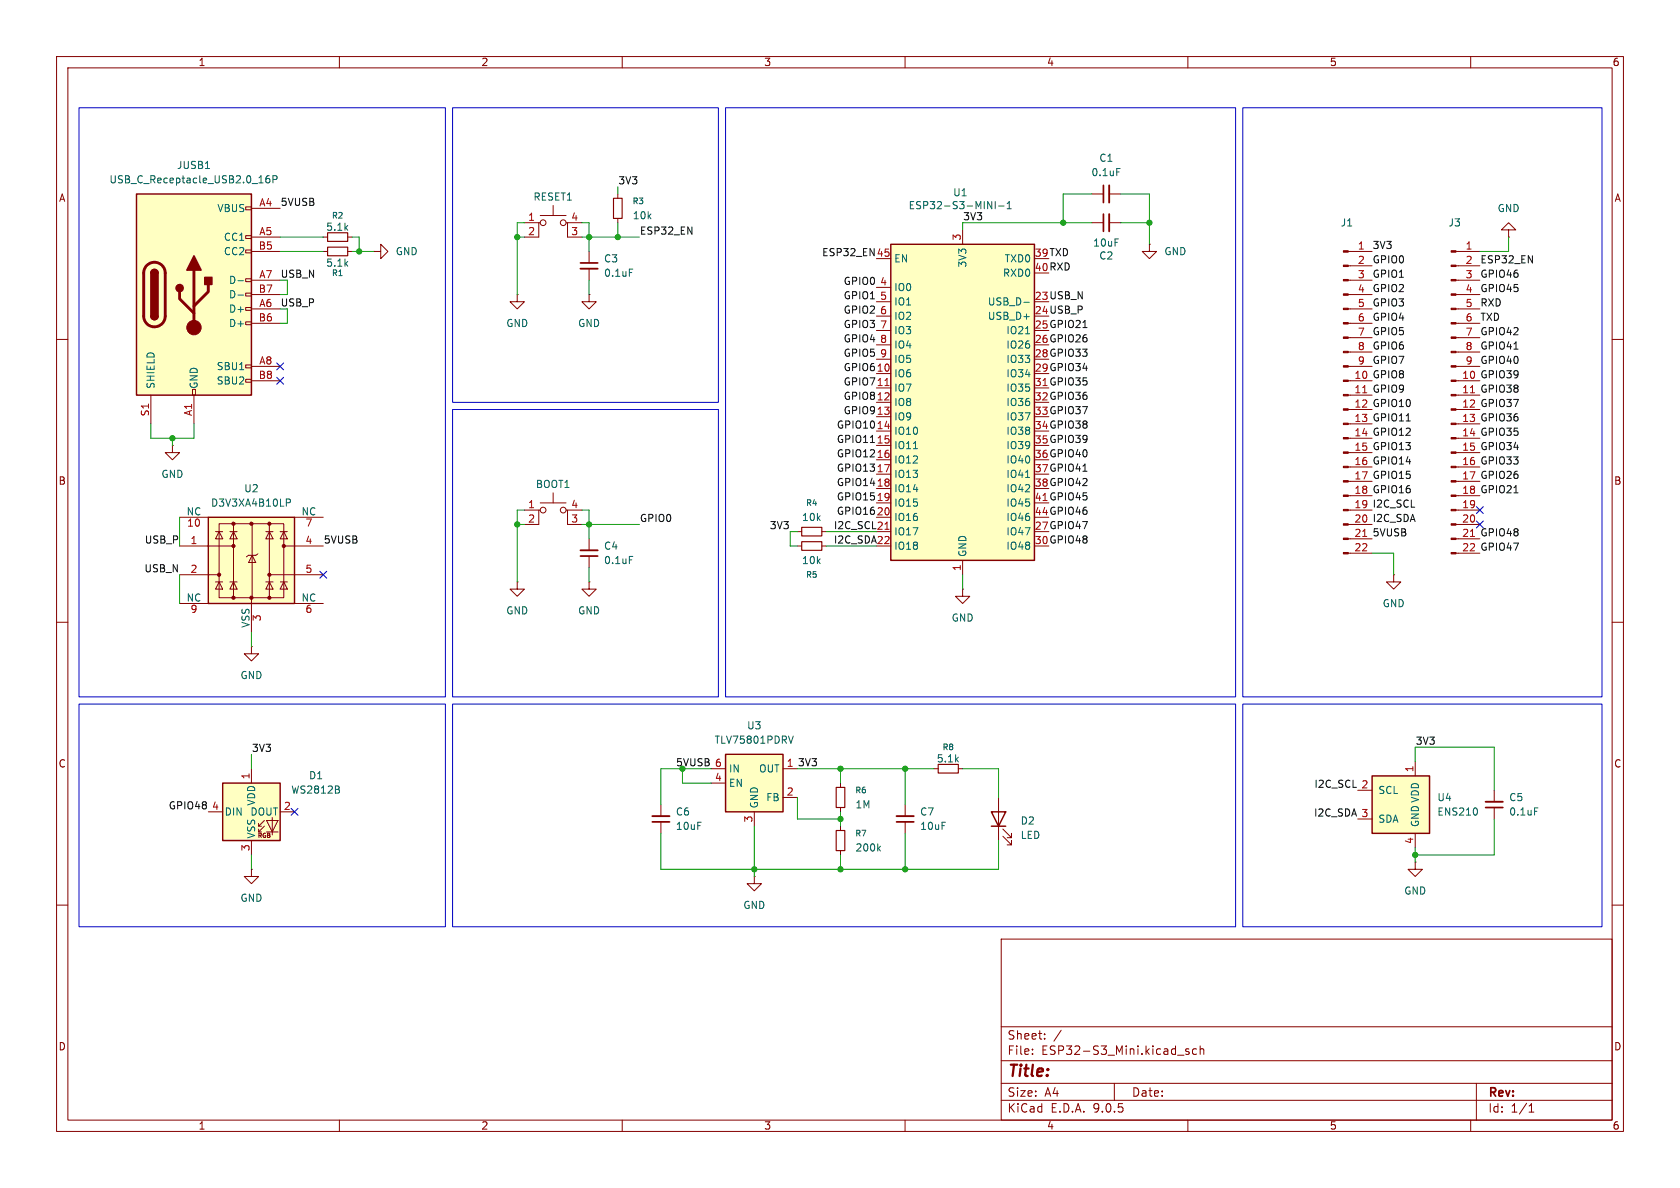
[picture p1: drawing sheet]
<svg xmlns="http://www.w3.org/2000/svg" width="297mm" height="210mm" viewBox="0 0 297 210" stroke-linecap="round" stroke-linejoin="round" font-family="sans-serif">
<g fill="none" stroke="#840000" stroke-width=".18">
<path d="M10 10h277v190h-277zM12 12h273v186h-273zM60 10v2M110 10v2M160 10v2M210 10v2M260 10v2M57.1 44.5h.8M61.5 44.5h.7M10 60h2M285 60h2M10 110h2"/>
<path d="M285 110h2M10 160h2M177 166h108v32h-108zM285 160h2M60 198v2M110 198v2M160 198v2M177 194.5h108M177 191.5h108M177 187.5h108M177 181.5h108M182.5 186.3v.1"/>
<path d="M182.5 185.5v.1M184.7 183.6v.1M184.7 182.8v.1M187.6 182.1l-1.3 2M197 191.5v3M208.2 186.5h1.1M210 198v2M210.2 185.5l-.4-.1-.2 .2 .1 .2 .5 .2v.3h-.6M211.5 185.5l-.4-.1-.3 .3v.4l.2 .2h.5M212.2 185.5l.2-.1 .3 .1 .1 .9M212.2 184.9v1.5M260 198v2"/>
<path d="M261 191.5v6.5M270.3 196.6h.9M270.3 195.5l.4-.4v1.5"/>
</g>
<path d="M57.9 43.7h3.6v1.5h-3.6z" fill="none" stroke="#840000" stroke-width=".2"/>
<path d="M24.1 34.3h20.3v35.6h-20.3z" fill="#ffffc2"/>
<g fill="none" stroke="#840000" stroke-width=".18">
<path d="M43.4 36.6h1v.5h-1zM44.4 36.8h5.1M43.4 41.7h1v.5h-1zM43.4 44.2h1v.5h-1zM43.4 49.3h1v.5h-1zM43.4 51.8h1v.5h-1zM43.4 54.4h1v.5h-1zM43.4 56.9h1v.5h-1zM44.4 41.9h5.1M44.4 44.5h5.1M44.4 49.5h5.1M44.4 52.1h5.1"/>
<path d="M44.4 54.6h5.1M44.4 57.2h5.1M57.1 41.9h.8M61.5 41.9h.7M66 44.5h1.3v-1.3l1.3 1.3-1.3 1.2v-1.2M66 44.5h.1M26.7 69.9v5M34 68.8h.5v1.1h-.5zM34.3 69.9v5M43.4 64.5h1v.5h-1zM43.4 67.1h1v.5h-1zM44.4 64.8h5.1"/>
<path d="M44.4 67.3h5.1"/>
</g>
<path d="M24.1 34.3h20.3v35.6h-20.3zM26.7 48.3a.64 .64 0 0 1 .6-.7 .64 .64 0 0 1 .6 .7M26.7 55.9a.64 .64 0 0 0 .6 .6 .64 .64 0 0 0 .6-.6" fill="none" stroke="#840000" stroke-width=".25"/>
<path d="M26 46.9a1.9 1.9 0 0 1 2-.4 1.9 1.9 0 0 1 1.2 1.8v7.6a1.91 1.91 0 0 1-1.9 1.9 1.91 1.91 0 0 1-1.9-1.9v-7.8l.2-.6zM31.7 51.6v1.2l2.6 2.6M34.3 47.8v10.1M36.8 50.3v1.3l-2.5 2.5" fill="none" stroke="#840000" stroke-width=".51"/>
<g fill="#840000" stroke="#840000" stroke-width=".25">
<path d="M26.7 48.3h1.2v7.6h-1.2z"/>
<path d="M26.9 47.8a.64 .64 0 0 1 .6-.1 .64 .64 0 0 1 .4 .6h-1.2z"/>
<path d="M26.7 55.9h1.2a.64 .64 0 0 1-.6 .6 .64 .64 0 0 1-.6-.6z"/>
<path d="M34.3 45.2l1.3 2.6h-2.6z"/>
<path d="M36.2 49h1.3v1.3h-1.3z"/>
<circle cx="31.7" cy="50.9" r=".63"/>
</g>
<circle cx="34.3" cy="57.9" r="1.27" fill="#840000" stroke="#840000" stroke-width=".18"/>
<path d="M36.3 29.8h.7M47.6 31.1h-.4a.86 .86 0 0 0 0 1.2l.5-.1v-.4l-.2-.3-.4 .1-.1 .2M48.3 31.7h.6l.1-.2-.1-.3-.6-.1v1.2M42.1 49.6h.9M42.1 52.2h.9" fill="none" stroke="#006464" stroke-width=".18"/>
<path d="M57.9 41.1h3.6v1.6h-3.6z" fill="none" stroke="#840000" stroke-width=".2"/>
<path d="M36.8 91.4h15.3v15.3h-15.3z" fill="#ffffc2"/>
<g fill="none" stroke="#840000" stroke-width=".18">
<path d="M31.7 96.5h9.6M31.7 91.4h5.1M38.1 94h1.3M38.7 92.6h11.5v13.1h-11.5zM38.7 94l.7 1.3h-1.3zM40.6 94h1.3M41.3 94l.6 1.3h-1.3zM41.3 92.6v13.1M44.6 98.2l.6 1.2h-1.3zM44.6 92.6v13.1M45.6 97.9l-.4 .3h-1.3l-.3 .2M47 94h1.3"/>
<path d="M47.6 94l.7 1.3h-1.3zM47.6 92.6v13.1M49.5 94h1.3M50.2 94l.6 1.3h-1.3zM50.2 96.5h6.9M52.1 91.4h5M31.7 101.6h7M31.7 106.7h5.1M38.1 102.9h1.3M38.7 102.9l.7 1.2h-1.3zM40.6 102.9h1.3M41.3 102.9l.6 1.2h-1.3z"/>
<path d="M44.4 105.7v6.1M47 102.9h1.3M47.6 102.9l.7 1.2h-1.3zM47.6 101.6h9.5M49.5 102.9h1.3M50.2 102.9l.6 1.2h-1.3zM52.1 106.7h5"/>
</g>
<path d="M36.8 91.4h15.3v15.3h-15.3z" fill="none" stroke="#840000" stroke-width=".25"/>
<g fill="#840000" stroke="#840000" stroke-width=".18">
<circle cx="38.7" cy="101.6" r=".28"/>
<circle cx="41.3" cy="92.6" r=".28"/>
<circle cx="41.3" cy="96.5" r=".28"/>
<circle cx="41.3" cy="105.7" r=".28"/>
<circle cx="44.4" cy="92.6" r=".28"/>
<circle cx="44.4" cy="105.7" r=".28"/>
<circle cx="47.6" cy="92.6" r=".28"/>
<circle cx="47.6" cy="101.6" r=".28"/>
<circle cx="47.6" cy="105.7" r=".28"/>
<circle cx="50.2" cy="96.5" r=".28"/>
</g>
<path d="M50.6 88.2h.5l.2 .3-.1 .3-.6 .1" fill="none" stroke="#006464" stroke-width=".18"/>
<path d="M242.6 137.2h10.1v10.1h-10.1z" fill="#ffffc2"/>
<path d="M242.6 137.2h10.1v10.1h-10.1zM175.3 143.5h2.5l-1.3 2.6zM175.3 146.1h2.5" fill="none" stroke="#840000" stroke-width=".25"/>
<g fill="none" stroke="#840000" stroke-width=".18">
<path d="M30.5 78.7v1.3h1.2l-1.2 1.3-1.3-1.3h1.3M30.5 78.7h.1M104.1 95.3v2M104.1 98.3v2M141 94h.7M141 96.5h.7M145.3 94h.7M145.3 96.5h.7M44.4 114.3v1.3h1.3l-1.3 1.2-1.2-1.2h1.2M44.4 114.3h.1M104.1 102.9v1.2h1.3l-1.3 1.3-1.2-1.3h1.2M104.1 102.9h.1"/>
<path d="M246.4 101.6v1.3h1.2l-1.2 1.2-1.3-1.2h1.3M246.4 101.6h.1M165.1 135.9h.8M169.4 135.9h.8M240 139.7h2.6M250.2 134.6v2.6M264.2 139.7v2M176.5 141v7.6M177.3 147.8l1.5 1.6v-.8v.8h-.7M177.3 146.6l1.5 1.5v-.8v.8h-.7M240 144.8h2.6M250.2 152.4v1.3h1.3l-1.3 1.2-1.3-1.2h1.3"/>
<path d="M250.2 152.4h.1M250.2 147.3v2.6M264.2 142.7v2.1"/>
</g>
<path d="M111.3 98.4h.6M261.1 143.1v.7M271.3 142.8h.6" fill="none" stroke="#006464" stroke-width=".18"/>
<path d="M102.6 98.3h3.1M262.6 142.7h3.1" fill="none" stroke="#840000" stroke-width=".3"/>
<path d="M102.6 97.3h3.1M262.6 141.7h3.1" fill="none" stroke="#840000" stroke-width=".33"/>
<path d="M141.7 93.2h3.6v1.5h-3.6zM141.7 95.8h3.6v1.5h-3.6zM165.9 135.1h3.5v1.6h-3.5z" fill="none" stroke="#840000" stroke-width=".2"/>
<path d="M128.3 133.4h10.1v10.1h-10.1z" fill="#ffffc2"/>
<path d="M128.3 133.4h10.1v10.1h-10.1z" fill="none" stroke="#840000" stroke-width=".25"/>
<path d="M203.2 43.2v1.3h1.3l-1.3 1.2-1.3-1.2h1.3M203.2 43.2h.1M125.7 135.9h2.6M125.7 138.4h2.6M138.4 135.9h2.6M148.6 138.4v.8M133.3 154.9v1.3h1.3l-1.3 1.3-1.2-1.3h1.2M133.3 154.9h.1M133.3 143.5v2.6M138.4 141h2.6M148.6 142.7v.8" fill="none" stroke="#840000" stroke-width=".18"/>
<path d="M140.2 130.1l-.4 1.3" fill="none" stroke="#006464" stroke-width=".18"/>
<path d="M147.8 139.2h1.6v3.5h-1.6z" fill="none" stroke="#840000" stroke-width=".2"/>
<path d="M157.5 43.2h25.4v55.9h-25.4z" fill="#ffffc2"/>
<path d="M157.5 43.2h25.4v55.9h-25.4z" fill="none" stroke="#840000" stroke-width=".25"/>
<g fill="none" stroke="#840000" stroke-width=".18">
<path d="M91.4 52.1v1.2h1.3l-1.3 1.3-1.2-1.3h1.2M91.4 52.1h.1M104.1 44.5v2M104.1 47.5v2M154.9 45.7h2.6M154.9 50.8h2.6M154.9 53.3h2.6M154.9 55.9h2.6M154.9 58.4h2.6M170.2 40.6v2.6M154.9 61h2.6M154.9 63.5h2.6"/>
<path d="M154.9 66h2.6M154.9 68.6h2.6M154.9 71.1h2.6M154.9 73.7h2.6M154.9 76.2h2.6M154.9 78.7h2.6M154.9 81.3h2.6M154.9 83.8h2.6M154.9 86.4h2.6M154.9 88.9h2.6M154.9 91.4h2.6M154.9 94h2.6"/>
<path d="M154.9 96.5h2.6M170.2 99.1v2.5M44.4 153.7v1.2h1.3l-1.3 1.3-1.2-1.3h1.2M44.4 153.7h.1M116.8 142.2v2.1M116.8 145.3v2"/>
</g>
<path d="M156.5 68.2h.7M156.5 93.6h.7" fill="none" stroke="#a90000" stroke-width=".18"/>
<path d="M174.6 35.6l.7 1.3v-1.3M175.9 35.6v1.3M176.5 36.4h1M178.1 36.9h.7M178.1 36l.3-.4v1.3M111.3 47.6h.6M181 53.4h1M181.3 59h.7M161.5 79.3h.7M181.3 84.4h.7" fill="none" stroke="#006464" stroke-width=".18"/>
<path d="M102.6 46.5h3.1M115.3 145.3h3.1" fill="none" stroke="#840000" stroke-width=".3"/>
<path d="M102.6 47.5h3.1M115.3 144.3h3.1" fill="none" stroke="#840000" stroke-width=".33"/>
<path d="M39.4 138.4h10.1v10.2h-10.1z" fill="#ffffc2"/>
<g fill="none" stroke="#840000" stroke-width=".18">
<path d="M92.7 39.4h2.5M95.5 39.4h-.3v2.5h-2.5M95.5 38.1h4.6M97.8 36.3v1.8M100.1 39.4h.2v2.5h2.6M100.3 39.4h2.6M109.2 34.3v.8M109.2 38.6v.8M193 39.4h2.1M193 34.3h2.1M196.1 39.4h2M196.1 34.3h2"/>
<path d="M104.1 52.1v1.2h1.3l-1.3 1.3-1.2-1.3h1.2M104.1 52.1h.1M238.4 44.5h4.2M238.4 47h4.2M238.4 49.5h4.2M238.4 52.1h4.2M238.4 54.6h4.2M238.4 57.2h4.2M238.4 59.7h4.2M257.4 44.5h4.2M257.4 47h4.2M257.4 49.5h4.2"/>
<path d="M257.4 52.1h4.2M257.4 54.6h4.2M257.4 57.2h4.2M257.4 59.7h4.2M266.7 40.6h1.3l-1.3-1.2-1.3 1.2h1.3v1.3M266.7 41.9h.1M238.4 62.2h4.2M238.4 64.8h4.2M238.4 67.3h4.2M238.4 69.9h4.2M238.4 72.4h4.2M238.4 74.9h4.2"/>
<path d="M238.4 77.5h4.2M257.4 62.2h4.2M257.4 64.8h4.2M257.4 67.3h4.2M257.4 69.9h4.2M257.4 72.4h4.2M257.4 74.9h4.2M257.4 77.5h4.2M92.7 90.2h2.5M95.5 90.2h-.3v2.5h-2.5M95.5 88.9h4.6M97.8 87.1v1.8"/>
<path d="M100.1 90.2h.2v2.5h2.6M100.3 90.2h2.6M238.4 80h4.2M238.4 82.6h4.2M238.4 85.1h4.2M238.4 87.6h4.2M238.4 90.2h4.2M238.4 92.7h4.2M238.4 95.3h4.2M238.4 97.8h4.2M257.4 80h4.2M257.4 82.6h4.2"/>
<path d="M257.4 85.1h4.2M257.4 87.6h4.2M257.4 90.2h4.2M257.4 92.7h4.2M257.4 95.3h4.2M257.4 97.8h4.2M91.4 102.9v1.2h1.3l-1.3 1.3-1.2-1.3h1.2M91.4 102.9h.1M170.2 104.1v1.3h1.2l-1.2 1.3-1.3-1.3h1.3M170.2 104.1h.1M44.4 135.9v2.5M36.8 143.5h2.6"/>
<path d="M44.4 148.6v2.5M45.7 146.1h.5M45.7 147.1h.5M46.7 145l-1 1.1v-.6M46.7 146.1l-1 1v-.5M47.1 145h2l-1 2.1zM47.1 147.1h2M48.1 144.5v3.1M49.5 143.5h2.6M148.6 146.1v.7M148.6 150.4v.7M160 142.2v2.1"/>
<path d="M160 145.3v2"/>
<circle cx="96" cy="39.4" r=".51"/>
<circle cx="99.6" cy="39.4" r=".51"/>
<circle cx="96" cy="90.2" r=".51"/>
<circle cx="99.6" cy="90.2" r=".51"/>
</g>
<path d="M39.4 138.4h10.1v10.2h-10.1z" fill="none" stroke="#840000" stroke-width=".25"/>
<path d="M197.4 29.8h.6M59.9 139.6l.1 .2-.1 .3M59.9 139.1v.3M155.3 150l.4 .4M155.7 149.6l-.5 .5" fill="none" stroke="#006464" stroke-width=".18"/>
<path d="M195.1 32.8v3M195.1 37.8v3.1M158.5 145.3h3" fill="none" stroke="#840000" stroke-width=".3"/>
<path d="M196.1 32.8v3M196.1 37.8v3.1M158.5 144.3h3" fill="none" stroke="#840000" stroke-width=".33"/>
<path d="M108.5 35.1h1.5v3.5h-1.5zM147.8 146.8h1.6v3.6h-1.6z" fill="none" stroke="#840000" stroke-width=".2"/>
<g fill="#840000" stroke="#840000" stroke-width=".18">
<path d="M256.5 44.3h.9v.3h-.9z"/>
<path d="M256.5 46.9h.9v.2h-.9z"/>
<path d="M256.5 49.4h.9v.3h-.9z"/>
<path d="M256.5 51.9h.9v.3h-.9z"/>
<path d="M256.5 54.5h.9v.2h-.9z"/>
<path d="M256.5 57h.9v.3h-.9z"/>
<path d="M256.5 59.6h.9v.2h-.9z"/>
<path d="M256.5 62.1h.9v.3h-.9z"/>
<path d="M256.5 64.6h.9v.3h-.9z"/>
<path d="M256.5 67.2h.9v.2h-.9z"/>
<path d="M256.5 69.7h.9v.3h-.9z"/>
<path d="M256.5 72.3h.9v.2h-.9z"/>
<path d="M256.5 74.8h.9v.3h-.9z"/>
<path d="M256.5 77.3h.9v.3h-.9z"/>
<path d="M256.5 79.9h.9v.2h-.9z"/>
<path d="M256.5 82.4h.9v.3h-.9z"/>
<path d="M256.5 85h.9v.2h-.9z"/>
<path d="M256.5 87.5h.9v.3h-.9z"/>
<path d="M256.5 90h.9v.3h-.9z"/>
<path d="M256.5 92.6h.9v.2h-.9z"/>
<path d="M256.5 95.1h.9v.3h-.9z"/>
<path d="M256.5 97.7h.9v.2h-.9z"/>
<path d="M237.5 44.3h.9v.3h-.9z"/>
<path d="M237.5 46.9h.9v.2h-.9z"/>
<path d="M237.5 49.4h.9v.3h-.9z"/>
<path d="M237.5 51.9h.9v.3h-.9z"/>
<path d="M237.5 54.5h.9v.2h-.9z"/>
<path d="M237.5 57h.9v.3h-.9z"/>
<path d="M237.5 59.6h.9v.2h-.9z"/>
<path d="M237.5 62.1h.9v.3h-.9z"/>
<path d="M237.5 64.6h.9v.3h-.9z"/>
<path d="M237.5 67.2h.9v.2h-.9z"/>
<path d="M237.5 69.7h.9v.3h-.9z"/>
<path d="M237.5 72.3h.9v.2h-.9z"/>
<path d="M237.5 74.8h.9v.3h-.9z"/>
<path d="M237.5 77.3h.9v.3h-.9z"/>
<path d="M237.5 79.9h.9v.2h-.9z"/>
<path d="M237.5 82.4h.9v.3h-.9z"/>
<path d="M237.5 85h.9v.2h-.9z"/>
<path d="M237.5 87.5h.9v.3h-.9z"/>
<path d="M237.5 90h.9v.3h-.9z"/>
<path d="M237.5 92.6h.9v.2h-.9z"/>
<path d="M237.5 95.1h.9v.3h-.9z"/>
<path d="M237.5 97.7h.9v.2h-.9z"/>
</g>
<path d="M240.9 69.4h.7M260 69.4h.7M240.9 94.8h.7M260 94.8h.7" fill="none" stroke="#a90000" stroke-width=".18"/>
<path d="M191.4 57.9h.8M153.9 78.2h.7M248.6 74.4h.7M267.6 61.7h.8M191.4 83.3h.8M267.6 87.1h.8" fill="none" stroke="#0f0f0f" stroke-width=".18"/>
<g fill="none" stroke="#009600" stroke-width=".18">
<path d="M92.7 39.4h-1.3v12.7M102.9 39.4h1.2v5.1M109.2 33v1.3M109.2 39.4v2.5M193 39.4h-22.8v1.2M193 34.3h-5v5.1M198.1 39.4h5.1M198.1 34.3h5.1v8.9M49.5 41.9h7.6M49.5 44.5h7.6M50.8 49.5v2.6h-1.3M50.8 54.6v2.6h-1.3"/>
<path d="M62.2 41.9h1.3v2.6M62.2 44.5h3.8M91.4 41.9h1.3M102.9 41.9h10.1M104.1 49.5v2.6M266.7 41.9v2.6h-5.1M26.7 74.9v2.6h7.6v-2.6M30.5 77.5v1.2M31.7 91.4v5.1M91.4 92.7h1.3M92.7 90.2h-1.3v12.7M102.9 90.2h1.2v5.1"/>
<path d="M102.9 92.7h10.1M141 94h-1.3v2.5h1.3M146 94h8.9M146 96.5h8.9M242.6 97.8h3.8v3.8M31.7 101.6v5.1M44.4 111.8v2.5M104.1 100.3v2.6M170.2 101.6v2.5M44.4 133.4v2.5M120.6 135.9v2.5h5.1M125.7 135.9h-8.9v6.3"/>
<path d="M141 135.9h24.1M148.6 135.9v2.5M160 135.9v6.3M170.2 135.9h6.3v5.1M250.2 134.6v-2.5h14v7.6M44.4 151.1v2.6M116.8 147.3v6.4h59.7v-5.1M133.3 146.1v8.8M141 141v3.8h7.6M148.6 143.5v2.6M148.6 151.1v2.6M160 147.3v6.4"/>
<path d="M250.2 149.9v2.5M264.2 144.8v6.3h-14"/>
</g>
<path d="M48.9 66.7l1.2 1.2M48.9 64.2l1.2 1.2M50.1 66.7l-1.2 1.2M50.1 64.2l-1.2 1.2M261 89.6l1.2 1.2M261 92.1l1.2 1.2M262.2 89.6l-1.2 1.2M262.2 92.1l-1.2 1.2M56.5 101l1.3 1.2M57.8 101l-1.3 1.2M51.5 142.9l1.2 1.2M52.7 142.9l-1.2 1.2" fill="none" stroke="#000084" stroke-width=".18"/>
<g fill="none" stroke="#fff" stroke-width=".76">
<path d="M15.8 22.9h1.1M17.5 21.4h-1.5l-.4 3.1h1.5M20.5 21.5a1.35 1.35 0 0 0-1.6 .2 .71 .71 0 0 0 .3 1.2l.5 .1a.77 .77 0 0 1 .6 .9 .77 .77 0 0 1-.7 .6h-.8l-.4-.1M21.7 23h1.2a.88 .88 0 0 0 .7-.7 .88 .88 0 0 0-.5-.9h-1.2l-.4 3.1M27.5 21.4l-.3 2.5 .2 .5a1.05 1.05 0 0 0 1.6-.5l.3-2.5M32.5 21.5a1.35 1.35 0 0 0-1.7 .2 .71 .71 0 0 0 .3 1.2l.6 .1a.77 .77 0 0 1 .5 .9 .77 .77 0 0 1-.7 .6h-.8l-.4-.1M33.7 22.9h1M33.9 21.4h1a.77 .77 0 0 1 .6 .8 .77 .77 0 0 1-.8 .7l.5 .1a.92 .92 0 0 1-.5 1.5h-1.2zM82.3 22.5h1.2a.88 .88 0 0 0 .7-.7 .88 .88 0 0 0-.5-.9h-1.2l-.4 3.1M83.1 22.5l.8 1.5M85.5 22.4h1.1M87.2 20.9h-1.5l-.4 3.1h1.5"/>
<path d="M90.2 21a1.35 1.35 0 0 0-1.7 .2 .71 .71 0 0 0 .3 1.2l.6 .1a.77 .77 0 0 1 .5 .9 .77 .77 0 0 1-.7 .6h-.7l-.5-.1M91.4 22.4h1.1M93.1 20.9h-1.5l-.4 3.1h1.5M94 20.9h1.8M94.9 20.9l-.4 3.1M99.1 22.4h1.1M99.3 20.9h1.1a.77 .77 0 0 1 .5 .8 .77 .77 0 0 1-.7 .7l.4 .1a.92 .92 0 0 1-.5 1.5h-1.2zM102 20.9h1.8M102.9 20.9l-.4 3.1M106.7 20.9l-.4 3.1-1.4-3.1-.4 3.1M130.5 22.4h1.1M132.2 20.9h-1.5l-.4 3.1h1.5"/>
<path d="M135.2 21a1.35 1.35 0 0 0-1.6 .2 .71 .71 0 0 0 .3 1.2l.5 .1a.77 .77 0 0 1 .6 .9 .77 .77 0 0 1-.7 .6h-.8l-.4-.1M136.4 22.5h1.2a.88 .88 0 0 0 .7-.7 .88 .88 0 0 0-.5-.9h-1.2l-.4 3.1M139.5 20.9h2l-1.3 1.2h.5l.4 .3 .1 .3-.1 .7-.2 .3-.5 .3h-.9l-.4-.3M142.6 21.2l.5-.3h.8a.71 .71 0 0 1 .5 .9l-.2 .4-2.1 1.8h2M149.9 21a1.35 1.35 0 0 0-1.7 .2 .71 .71 0 0 0 .3 1.2l.6 .1a.77 .77 0 0 1 .5 .9 .77 .77 0 0 1-.7 .6h-.7l-.5-.1M151 20.9h1.9l-1.2 1.2h.5l.4 .3 .1 .3-.1 .7-.2 .3-.5 .3h-.9l-.4-.3M156.3 24l.4-3.1 .8 2.2 1.3-2.2-.4 3.1M160.3 20.9l-.3 3.1M163.7 20.9l-.4 3.1-1.4-3.1-.4 3.1M165.2 20.9l-.4 3.1M222 22.4h1.1M223.7 20.9h-1.5l-.4 3.1h1.5"/>
<path d="M226.7 21a1.35 1.35 0 0 0-1.6 .2 .71 .71 0 0 0 .3 1.2l.6 .1a.77 .77 0 0 1 .5 .9 .77 .77 0 0 1-.7 .6h-.8l-.4-.1M227.9 22.5h1.2a.88 .88 0 0 0 .7-.7 .88 .88 0 0 0-.5-.9h-1.2l-.4 3.1M231 20.9h2l-1.2 1.2h.4l.4 .3 .1 .3-.1 .7-.1 .3-.5 .3h-.9l-.5-.3M234.1 21.2l.5-.3h.8a.71 .71 0 0 1 .5 .9l-.2 .4-2.1 1.8h2M241.4 21a1.36 1.36 0 0 0-2 1.2 1.21 1.21 0 0 0 .2 1.4 1.21 1.21 0 0 0 1.5 .3l.1-.2 .2-1h-.7M242.7 22.5h1.2a.88 .88 0 0 0 .8-.7 .88 .88 0 0 0-.5-.9h-1.3l-.4 3.1M246.1 20.9l-.4 3.1M247.6 21.3a1.1 1.1 0 0 1 1.8 0 2.64 2.64 0 0 1-.6 2.6l-.4 .1h-.6l-.5-.4-.1-.6 .1-1.1zM82.9 76h1M83.1 74.5h1a.77 .77 0 0 1 .6 .8 .77 .77 0 0 1-.8 .7l.5 .1a.92 .92 0 0 1-.5 1.5h-1.2zM86.2 74.9a1.1 1.1 0 0 1 1.8 0 2.64 2.64 0 0 1-.6 2.6l-.3 .1h-.7l-.5-.4-.1-.6 .2-1.1zM89.5 74.9a1.1 1.1 0 0 1 1.8 0 2.64 2.64 0 0 1-.6 2.6l-.3 .1h-.6l-.6-.4v-.6l.1-1.1z"/>
<path d="M92.4 74.5h1.9M93.3 74.5l-.3 3.1M97.5 76h1.1M97.7 74.5h1.1a.77 .77 0 0 1 .5 .8 .77 .77 0 0 1-.7 .7l.4 .1a.92 .92 0 0 1-.5 1.5h-1.2zM100.5 74.5h1.8M101.4 74.5l-.4 3.1M105.1 74.5l-.4 3.1-1.4-3.1-.4 3.1M17.7 126.2a1.35 1.35 0 0 0-1.6 .1 .71 .71 0 0 0 .3 1.2l.6 .2a.77 .77 0 0 1 .5 .8 .77 .77 0 0 1-.7 .7h-.8l-.4-.2M18.7 126h1.8M19.6 126l-.4 3.2M20.7 129.2l1.5-3.2 .6 3.2M21.1 128.3h1.5"/>
<path d="M23.8 126h1.8M24.7 126l-.4 3.2M26.7 126l-.3 2.6 .2 .4a1.05 1.05 0 0 0 1.6-.4l.3-2.6M31.7 126.2a1.35 1.35 0 0 0-1.7 .1 .71 .71 0 0 0 .3 1.2l.6 .2a.77 .77 0 0 1 .5 .8 .77 .77 0 0 1-.7 .7h-.8l-.4-.2M35.5 126l-.4 3.2h1.5M37.8 127.5h1.1M39.5 126h-1.5l-.4 3.2h1.5M40.9 126h.8a1.54 1.54 0 0 1 .6 2.4 1.44 1.44 0 0 1-1.8 .8zM93.1 127.7h1.2a.88 .88 0 0 0 .7-.8 .88 .88 0 0 0-.5-.9h-1.2l-.4 3.2M93.9 127.7l.8 1.5M96.3 127.5h1.1M98 126h-1.5l-.4 3.2h1.5"/>
<path d="M101 126.2a1.36 1.36 0 0 0-2 1.2 1.21 1.21 0 0 0 .2 1.4 1.21 1.21 0 0 0 1.5 .2l.1-.1 .2-1.1h-.6M102.5 126l-.3 2.6 .3 .4a1.05 1.05 0 0 0 1.5-.4l.4-2.6M105.9 126l-.4 3.2h1.5M107.6 129.2l1.4-3.2 .7 3.2M108 128.3h1.5M110.7 126h1.8M111.6 126l-.4 3.2M113.5 126.5a1.1 1.1 0 0 1 1.8 0 2.64 2.64 0 0 1-.6 2.5l-.3 .2h-.6l-.6-.5v-.6l.1-1zM116.7 127.7h1.2a.88 .88 0 0 0 .7-.8 .88 .88 0 0 0-.5-.9h-1.2l-.4 3.2M117.5 127.7l.8 1.5M221.3 125.8h1.8M222.2 125.8l-.4 3.1"/>
<path d="M224 127.3h1M225.7 125.8h-1.5l-.4 3.1h1.5M226.6 128.9l.4-3.1 .8 2.2 1.3-2.2-.3 3.1M230.5 127.4h1.2a.88 .88 0 0 0 .7-.7 .88 .88 0 0 0-.5-.9h-1.2l-.4 3.1"/>
</g>
<path d="M14 19.1h64.7v104.1h-64.7zM80 19.1h47v52h-47zM128.3 19.1h90.1v104.1h-90.1zM219.7 19.1h63.5v104.1h-63.5zM80 72.4h47v50.8h-47zM14 124.5h64.7v39.3h-64.7zM80 124.5h138.4v39.3h-138.4zM219.7 124.5h63.5v39.3h-63.5z" fill="none" stroke="#0000c2" stroke-width=".18"/>
<g fill="#009600" stroke="#009600" stroke-width=".18">
<circle cx="250.2" cy="151.1" r=".46"/>
<circle cx="120.6" cy="135.9" r=".46"/>
<circle cx="133.3" cy="153.7" r=".46"/>
<circle cx="148.6" cy="135.9" r=".46"/>
<circle cx="148.6" cy="153.7" r=".46"/>
<circle cx="160" cy="153.7" r=".46"/>
<circle cx="148.6" cy="144.8" r=".46"/>
<circle cx="160" cy="135.9" r=".46"/>
<circle cx="203.2" cy="39.4" r=".46"/>
<circle cx="188" cy="39.4" r=".46"/>
<circle cx="30.5" cy="77.5" r=".46"/>
<circle cx="104.1" cy="92.7" r=".46"/>
<circle cx="91.4" cy="92.7" r=".46"/>
<circle cx="91.4" cy="41.9" r=".46"/>
<circle cx="109.2" cy="41.9" r=".46"/>
<circle cx="104.1" cy="41.9" r=".46"/>
<circle cx="63.5" cy="44.5" r=".46"/>
</g>
<g font-size="4.4" fill="#fff">
<text x="79.9" y="130.5">LDO</text>
<text x="235.9" y="130.2">SENSOR</text>
</g>
<text font-size="2.8" fill="#840000" x="178" y="190.9">Title:</text>
<g font-size="2.1" fill="#840000">
<text x="178" y="184">Sheet:</text>
<text x="178" y="186.7">File:</text>
<text x="184.1" y="186.7">ESP32-S3_Mini.kicad_sch</text>
<text x="178" y="196.9">KiCad</text>
<text x="178" y="194.1">Size:</text>
<text x="184.7" y="194.1">A4</text>
<text x="185.7" y="196.9">E.D.A.</text>
<text x="193.3" y="196.9">9.0.5</text>
<text x="200" y="194.1">Date:</text>
<text x="263" y="194.3">Rev:</text>
<text x="263" y="196.9">Id:</text>
<text x="267.1" y="196.9">1/1</text>
</g>
<g font-size="1.8" fill="#840000">
<text x="35" y="11.9">1</text>
<text x="85" y="11.9">2</text>
<text x="135" y="11.9">3</text>
<text x="185" y="11.9">4</text>
<text x="235" y="11.9">5</text>
<text x="285" y="11.9">6</text>
<text x="10.3" y="35.9">A</text>
<text x="285.3" y="35.9">A</text>
<text x="10.3" y="85.9">B</text>
<text x="285.3" y="85.9">B</text>
<text x="10.3" y="135.9">C</text>
<text x="285.3" y="135.9">C</text>
<text x="10.3" y="185.9">D</text>
<text x="285.3" y="185.9">D</text>
<text x="35" y="199.9">1</text>
<text x="85" y="199.9">2</text>
<text x="135" y="199.9">3</text>
<text x="185" y="199.9">4</text>
<text x="235" y="199.9">5</text>
<text x="285" y="199.9">6</text>
</g>
<g font-size="1.8" fill="#006464">
<text x="194.2" y="28.8">C1</text>
<text x="19.3" y="32.6">USB_C_Receptacle_USB2.0_16P</text>
<text x="31.2" y="30.1">JUSB1</text>
<text x="94.2" y="35.7">RESET1</text>
<text x="168.4" y="34.9">U1</text>
<text x="192.9" y="31.3">0.1uF</text>
<text x="38.3" y="37.7">VBUS</text>
<text x="57.6" y="41">5.1k</text>
<text x="111.8" y="39">10k</text>
<text x="160.5" y="37.2">ESP32-S3-MINI-1</text>
<text x="236.9" y="40.2">J1</text>
<text x="256" y="40.2">J3</text>
<text x="264.7" y="37.7">GND</text>
<text x="39.5" y="42.8">CC1</text>
<text x="39.5" y="45.3">CC2</text>
<text x="57.6" y="47.3">5.1k</text>
<text x="69.9" y="45.3">GND</text>
<text x="106.7" y="46.6">C3</text>
<text x="158" y="46.6">EN</text>
<text x="171" y="47.4" transform="rotate(-90 171 47.4)">3V3</text>
<text x="177.5" y="46.6">TXD0</text>
<text x="193.2" y="43.8">10uF</text>
<text x="194.2" y="46.1">C2</text>
<text x="205.7" y="45.3">GND</text>
<text x="40.4" y="50.4">D-</text>
<text x="40.4" y="52.9">D-</text>
<text x="106.7" y="49.1">0.1uF</text>
<text x="158" y="51.7">IO0</text>
<text x="177.2" y="49.1">RXD0</text>
<text x="40.4" y="55.5">D+</text>
<text x="40.4" y="58">D+</text>
<text x="89.4" y="58">GND</text>
<text x="102.1" y="58">GND</text>
<text x="158" y="54.2">IO1</text>
<text x="158" y="56.7">IO2</text>
<text x="158" y="59.3">IO3</text>
<text x="174.5" y="54.2">USB_D-</text>
<text x="174.5" y="56.7">USB_D+</text>
<text x="177.8" y="59.3">IO21</text>
<text x="38.2" y="65.6">SBU1</text>
<text x="158" y="61.8">IO4</text>
<text x="158" y="64.4">IO5</text>
<text x="177.8" y="61.8">IO26</text>
<text x="177.8" y="64.4">IO33</text>
<text x="27.5" y="68.8" transform="rotate(-90 27.5 68.8)">SHIELD</text>
<text x="35.2" y="68.8" transform="rotate(-90 35.2 68.8)">GND</text>
<text x="38.2" y="68.2">SBU2</text>
<text x="158" y="66.9">IO6</text>
<text x="158" y="69.4">IO7</text>
<text x="158" y="72">IO8</text>
<text x="177.8" y="66.9">IO34</text>
<text x="177.8" y="69.4">IO35</text>
<text x="177.8" y="72">IO36</text>
<text x="158" y="74.5">IO9</text>
<text x="158" y="77.1">IO10</text>
<text x="177.8" y="74.5">IO37</text>
<text x="177.8" y="77.1">IO38</text>
<text x="158" y="79.6">IO11</text>
<text x="158" y="82.1">IO12</text>
<text x="177.8" y="79.6">IO39</text>
<text x="177.8" y="82.1">IO40</text>
<text x="28.4" y="84.7">GND</text>
<text x="37.2" y="89.8">D3V3XA4B10LP</text>
<text x="43.1" y="87.2">U2</text>
<text x="94.6" y="86.5">BOOT1</text>
<text x="158" y="84.7">IO13</text>
<text x="158" y="87.2">IO14</text>
<text x="158" y="89.8">IO15</text>
<text x="177.8" y="84.7">IO41</text>
<text x="177.8" y="87.2">IO42</text>
<text x="177.8" y="89.8">IO45</text>
<text x="32.9" y="91.2">NC</text>
<text x="53.2" y="91.2">NC</text>
<text x="141.7" y="92.3">10k</text>
<text x="158" y="92.3">IO16</text>
<text x="158" y="94.8">IO17</text>
<text x="177.8" y="92.3">IO46</text>
<text x="177.8" y="94.8">IO47</text>
<text x="106.7" y="97.4">C4</text>
<text x="106.7" y="99.9">0.1uF</text>
<text x="141.7" y="99.9">10k</text>
<text x="158" y="97.4">IO18</text>
<text x="171" y="98.6" transform="rotate(-90 171 98.6)">GND</text>
<text x="177.8" y="97.4">IO48</text>
<text x="32.9" y="106.4">NC</text>
<text x="53.2" y="106.4">NC</text>
<text x="244.3" y="107.5">GND</text>
<text x="44.2" y="111.1" transform="rotate(-90 44.2 111.1)">VSS</text>
<text x="89.4" y="108.8">GND</text>
<text x="102.1" y="108.8">GND</text>
<text x="168.1" y="110.1">GND</text>
<text x="42.4" y="120.2">GND</text>
<text x="126.2" y="131.7">TLV75801PDRV</text>
<text x="132" y="129.1">U3</text>
<text x="54.5" y="138">D1</text>
<text x="128.8" y="136.8">IN</text>
<text x="134.1" y="136.8">OUT</text>
<text x="165.5" y="135">5.1k</text>
<text x="45.3" y="142.5" transform="rotate(-90 45.3 142.5)">VDD</text>
<text x="51.4" y="140.5">WS2812B</text>
<text x="128.8" y="139.3">EN</text>
<text x="134.2" y="143" transform="rotate(-90 134.2 143)">GND</text>
<text x="135.4" y="141.8">FB</text>
<text x="151.1" y="143.1">1M</text>
<text x="243.6" y="140.6">SCL</text>
<text x="254" y="141.8">U4</text>
<text x="266.7" y="141.8">C5</text>
<text x="39.6" y="144.4">DIN</text>
<text x="44.2" y="144.4">DOUT</text>
<text x="45.3" y="148.3" transform="rotate(-90 45.3 148.3)">VSS</text>
<text x="119.4" y="144.4">C6</text>
<text x="119.4" y="146.9">10uF</text>
<text x="162.6" y="144.4">C7</text>
<text x="162.6" y="146.9">10uF</text>
<text x="180.3" y="146">D2</text>
<text x="180.3" y="148.5">LED</text>
<text x="243.6" y="145.6">SDA</text>
<text x="251.1" y="146.3" transform="rotate(-90 251.1 146.3)">GND VDD</text>
<text x="254" y="144.4">ENS210</text>
<text x="266.7" y="144.4">0.1uF</text>
<text x="151.1" y="150.7">200k</text>
<text x="42.4" y="159.6">GND</text>
<text x="131.3" y="160.9">GND</text>
<text x="248.2" y="158.3">GND</text>
</g>
<g font-size="1.8" fill="#0f0f0f">
<text x="109.2" y="32.7">3V3</text>
<text x="49.5" y="36.5">5VUSB</text>
<text x="113" y="41.6">ESP32_EN</text>
<text x="170.2" y="39">3V3</text>
<text x="145.2" y="45.4">ESP32_EN 45</text>
<text x="182.8" y="45.5">39 TXD</text>
<text x="242.6" y="46.6">GPIO0</text>
<text x="242.6" y="44.1">3V3</text>
<text x="261.6" y="46.6">ESP32_EN</text>
<text x="149.1" y="53">GPIO1</text>
<text x="149.1" y="50.5">GPIO0</text>
<text x="182.8" y="48">40 RXD</text>
<text x="182.8" y="53.1">23 USB_N</text>
<text x="242.6" y="51.7">GPIO2</text>
<text x="242.6" y="49.2">GPIO1</text>
<text x="261.6" y="49.2">GPIO46</text>
<text x="261.6" y="51.7">GPIO45</text>
<text x="149.1" y="55.5">GPIO2</text>
<text x="149.1" y="58.1">GPIO3</text>
<text x="182.8" y="55.6">24 USB_P</text>
<text x="182.8" y="58.2">25 GPIO21</text>
<text x="242.6" y="59.3">GPIO5</text>
<text x="242.6" y="54.3">GPIO3</text>
<text x="242.6" y="56.8">GPIO4</text>
<text x="261.6" y="54.3">RXD</text>
<text x="261.6" y="56.8">TXD</text>
<text x="261.6" y="59.3">GPIO42</text>
<text x="149.1" y="65.7">GPIO6</text>
<text x="149.1" y="63.2">GPIO5</text>
<text x="149.1" y="60.6">GPIO4</text>
<text x="154.9" y="65.8">10</text>
<text x="182.8" y="60.7">26 GPIO26</text>
<text x="182.8" y="63.2">28 GPIO33</text>
<text x="182.8" y="65.8">29 GPIO34</text>
<text x="242.6" y="61.9">GPIO6</text>
<text x="242.6" y="64.4">GPIO7</text>
<text x="261.6" y="64.4">GPIO40</text>
<text x="261.6" y="61.9">GPIO41</text>
<text x="149.1" y="70.8">GPIO8</text>
<text x="149.1" y="68.2">GPIO7</text>
<text x="154.9" y="70.9">12</text>
<text x="182.8" y="68.3">31 GPIO35</text>
<text x="182.8" y="70.9">32 GPIO36</text>
<text x="242.6" y="67">GPIO8</text>
<text x="242.6" y="69.5">GPIO9</text>
<text x="261.6" y="69.5">GPIO38</text>
<text x="261.6" y="67">GPIO39</text>
<text x="147.8" y="75.9">GPIO10</text>
<text x="149.1" y="73.3">GPIO9</text>
<text x="154.9" y="73.4">13</text>
<text x="154.9" y="75.9">14</text>
<text x="182.8" y="73.4">33 GPIO37</text>
<text x="182.8" y="75.9">34 GPIO38</text>
<text x="242.6" y="77.1">GPIO12</text>
<text x="242.6" y="74.6">GPIO11</text>
<text x="242.6" y="72">GPIO10</text>
<text x="261.6" y="77.1">GPIO35</text>
<text x="261.6" y="74.6">GPIO36</text>
<text x="261.6" y="72">GPIO37</text>
<text x="147.8" y="83.5">GPIO13</text>
<text x="147.8" y="80.9">GPIO12</text>
<text x="147.8" y="78.4">GPIO11</text>
<text x="154.9" y="81">16</text>
<text x="154.9" y="83.6">17</text>
<text x="182.8" y="78.5">35 GPIO39</text>
<text x="182.8" y="81">36 GPIO40</text>
<text x="182.8" y="83.6">37 GPIO41</text>
<text x="242.6" y="82.2">GPIO14</text>
<text x="242.6" y="79.7">GPIO13</text>
<text x="261.6" y="79.7">GPIO34</text>
<text x="261.6" y="82.2">GPIO33</text>
<text x="147.8" y="88.6">GPIO15</text>
<text x="147.8" y="86">GPIO14</text>
<text x="154.9" y="86.1">18</text>
<text x="154.9" y="88.6">19</text>
<text x="182.8" y="86.1">38 GPIO42</text>
<text x="182.8" y="88.6">41 GPIO45</text>
<text x="242.6" y="89.8">I2C_SCL</text>
<text x="242.6" y="87.3">GPIO16</text>
<text x="242.6" y="84.7">GPIO15</text>
<text x="261.6" y="87.3">GPIO21</text>
<text x="261.6" y="84.7">GPIO26</text>
<text x="113" y="92.4">GPIO0</text>
<text x="136" y="93.6">3V3</text>
<text x="147.3" y="93.6">I2C_SCL 21</text>
<text x="147.8" y="91.1">GPIO16</text>
<text x="154.9" y="91.2">20</text>
<text x="182.8" y="91.2">44 GPIO46</text>
<text x="182.8" y="93.7">27 GPIO47</text>
<text x="242.6" y="92.4">I2C_SDA</text>
<text x="242.6" y="94.9">5VUSB</text>
<text x="261.6" y="94.9">GPIO48</text>
<text x="25.4" y="101.3">USB_N</text>
<text x="25.5" y="96.2">USB_P</text>
<text x="57.1" y="96.2">5VUSB</text>
<text x="147.3" y="96.2">I2C_SDA22</text>
<text x="182.8" y="96.3">30 GPIO48</text>
<text x="261.6" y="97.4">GPIO47</text>
<text x="250.2" y="131.7">3V3</text>
<text x="44.4" y="133">3V3</text>
<text x="119.4" y="135.5">5VUSB 6</text>
<text x="141" y="135.5">3V3</text>
<text x="29.7" y="143.2">GPIO48</text>
<text x="232.3" y="139.4">I2C_SCL 2</text>
<text x="232.2" y="144.4">I2C_SDA 3</text>
</g>
<g font-size="1.8" fill="#a90000">
<text x="45.7" y="36.6">A4</text>
<text x="45.7" y="41.7">A5</text>
<text x="93.3" y="39.1">1</text>
<text x="93.3" y="41.7">2</text>
<text x="100.9" y="39.1">4</text>
<text x="100.9" y="41.7">3</text>
<text x="45.6" y="44.2">B5</text>
<text x="169.9" y="42.6" transform="rotate(-90 169.9 42.6)">3</text>
<text x="240" y="44.2">1</text>
<text x="240" y="46.7">2</text>
<text x="259" y="44.2">1</text>
<text x="259" y="46.7">2</text>
<text x="45.6" y="51.8">B7</text>
<text x="45.7" y="49.3">A7</text>
<text x="155.5" y="50.5">4</text>
<text x="155.5" y="53.1">5</text>
<text x="240" y="49.3">3</text>
<text x="240" y="51.8">4</text>
<text x="259" y="49.3">3</text>
<text x="259" y="51.8">4</text>
<text x="45.6" y="56.9">B6</text>
<text x="45.7" y="54.4">A6</text>
<text x="155.5" y="55.6">6</text>
<text x="155.5" y="58.2">7</text>
<text x="240" y="54.4">5</text>
<text x="240" y="56.9">6</text>
<text x="240" y="59.4">7</text>
<text x="259" y="54.4">5</text>
<text x="259" y="56.9">6</text>
<text x="259" y="59.4">7</text>
<text x="45.7" y="64.5">A8</text>
<text x="155.5" y="60.7">8</text>
<text x="155.5" y="63.2">9</text>
<text x="240" y="62">8</text>
<text x="240" y="64.5">9</text>
<text x="259" y="62">8</text>
<text x="259" y="64.5">9</text>
<text x="45.6" y="67.1">B8</text>
<text x="154.9" y="68.3">11</text>
<text x="239.4" y="67.1">10</text>
<text x="239.4" y="69.6">11</text>
<text x="258.4" y="67.1">10</text>
<text x="258.4" y="69.6">11</text>
<text x="26.4" y="73.7" transform="rotate(-90 26.4 73.7)">S1</text>
<text x="34" y="73.6" transform="rotate(-90 34 73.6)">A1</text>
<text x="239.4" y="72.1">12</text>
<text x="239.4" y="74.7">13</text>
<text x="239.4" y="77.2">14</text>
<text x="258.4" y="72.1">12</text>
<text x="258.4" y="74.7">13</text>
<text x="258.4" y="77.2">14</text>
<text x="154.9" y="78.5">15</text>
<text x="239.4" y="79.8">15</text>
<text x="239.4" y="82.3">16</text>
<text x="258.4" y="79.8">15</text>
<text x="258.4" y="82.3">16</text>
<text x="93.3" y="89.9">1</text>
<text x="100.9" y="89.9">4</text>
<text x="239.4" y="84.8">17</text>
<text x="239.4" y="87.4">18</text>
<text x="239.4" y="89.9">19</text>
<text x="258.4" y="84.8">17</text>
<text x="258.4" y="87.4">18</text>
<text x="258.4" y="89.9">19</text>
<text x="33" y="93.4">10</text>
<text x="53.9" y="93.4">7</text>
<text x="93.3" y="92.5">2</text>
<text x="100.9" y="92.5">3</text>
<text x="239.4" y="92.5">20</text>
<text x="239.4" y="95">21</text>
<text x="258.4" y="92.5">20</text>
<text x="258.4" y="95">21</text>
<text x="33.6" y="96.3">1</text>
<text x="33.6" y="101.3">2</text>
<text x="53.9" y="96.3">4</text>
<text x="53.9" y="101.3">5</text>
<text x="169.9" y="101" transform="rotate(-90 169.9 101)">1</text>
<text x="239.4" y="97.5">22</text>
<text x="258.4" y="97.5">22</text>
<text x="33.6" y="108.7">9</text>
<text x="46.4" y="109.9" transform="rotate(-90 46.4 109.9)">3</text>
<text x="53.9" y="108.7">6</text>
<text x="44.2" y="137.9" transform="rotate(-90 44.2 137.9)">1</text>
<text x="139" y="135.6">1</text>
<text x="249.9" y="136.6" transform="rotate(-90 249.9 136.6)">1</text>
<text x="37.4" y="143.3">4</text>
<text x="50.1" y="143.3">2</text>
<text x="126.3" y="138.2">4</text>
<text x="139" y="140.7">2</text>
<text x="133.1" y="145.5" transform="rotate(-90 133.1 145.5)">3</text>
<text x="249.9" y="149.3" transform="rotate(-90 249.9 149.3)">4</text>
<text x="44.2" y="150.6" transform="rotate(-90 44.2 150.6)">3</text>
</g>
<g font-size="1.8" fill="#009600">
<text x="49.5" y="49.2">USB_N</text>
<text x="49.5" y="54.3">USB_P</text>
</g>
<g font-size="1.4" fill="#006464">
<text x="58.6" y="38.8">R2</text>
<text x="111.7" y="36.3">R3</text>
<text x="58.6" y="49">R1</text>
<text x="142.4" y="89.6">R4</text>
<text x="142.4" y="102.3">R5</text>
<text x="166.5" y="132.8">R8</text>
<text x="151.1" y="140.4">R6</text>
<text x="151.1" y="148.1">R7</text>
</g>
<text font-size="1.1" fill="#840000" x="45.4" y="148.3">RGB</text>
</svg>
